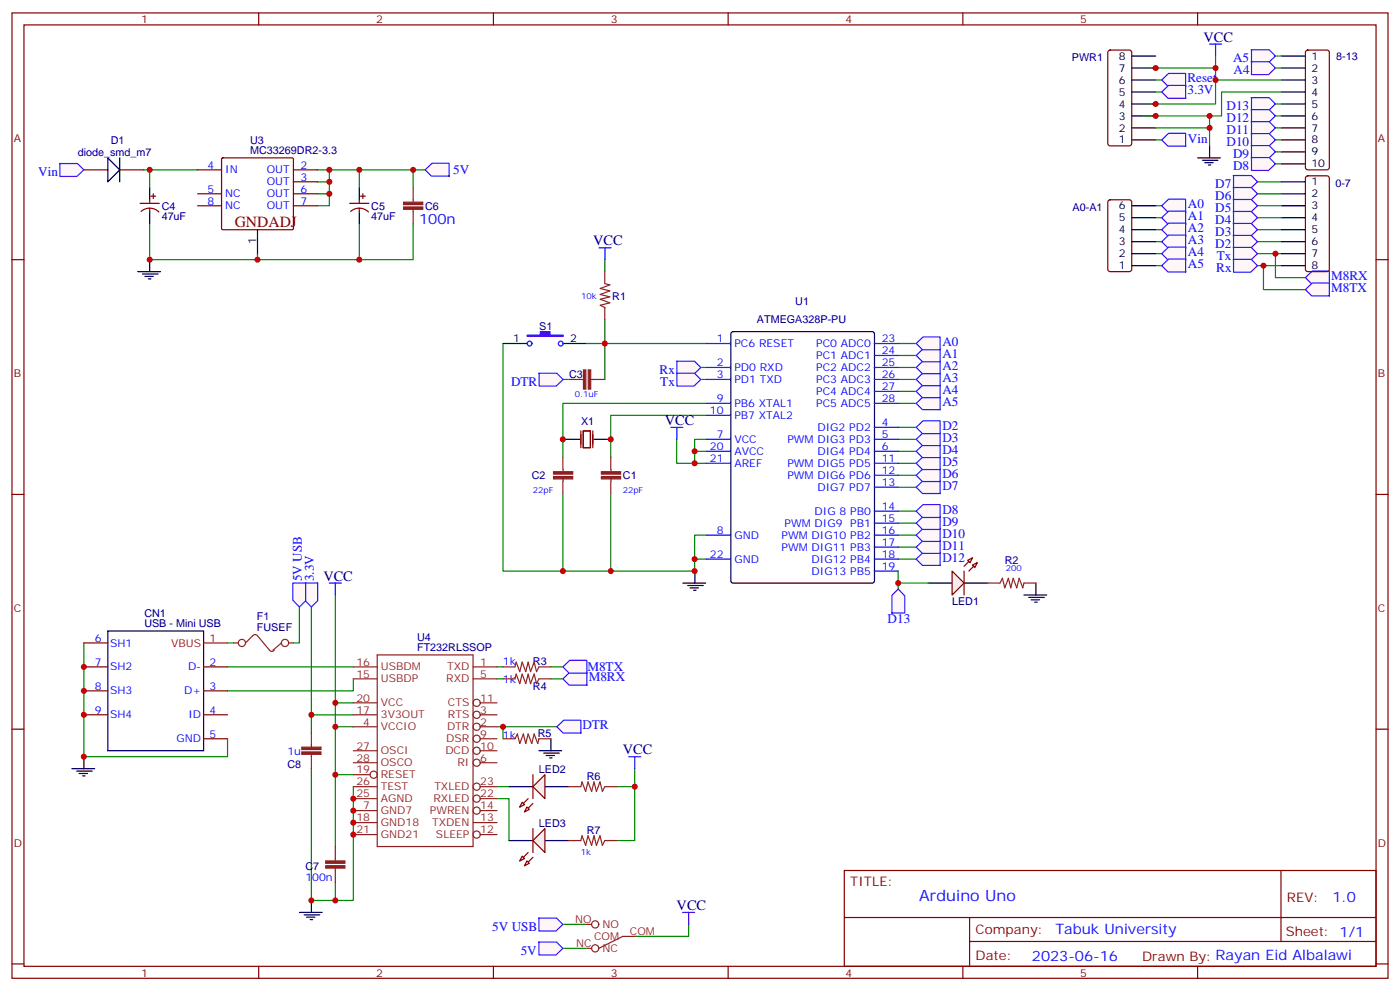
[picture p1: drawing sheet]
<svg xmlns="http://www.w3.org/2000/svg" width="412mm" height="292mm" viewBox="0 0 412 292" stroke-linecap="round" stroke-linejoin="round" font-family="sans-serif">
<g fill="none" stroke="#870000" stroke-width=".35">
<path d="M3.5 3.8h405.4v284.3h-405.4zM7.1 7.3h398.2v277.3h-398.2zM76.2 3.8v3.5M145.3 3.8v3.5M214.5 3.8v3.5M283.6 3.8v3.5M352.8 3.8v3.5M3.5 76.5h3.6M405.3 76.5h3.6M171.1 126.9v5M171.8 126.9h2.1v5h-2.1zM174.6 126.9v5"/>
<path d="M3.5 145.6h3.6M405.3 145.6h3.6M3.5 214.8h3.6M405.3 214.8h3.6M248.7 256.4h156.6v28.2h-156.6zM377.3 256.4v20.9M248.7 270.2h156.5M285.6 277.3h119.6M285.6 270.2v14.2M3.5 283.9h3.6M76.2 284.6v3.5M145.3 284.6v3.5"/>
<path d="M214.5 284.6v3.5M283.6 284.6v3.5M352.8 284.6v3.5M405.3 283.9h3.6"/>
</g>
<g fill="none" stroke="#008700" stroke-width=".35">
<path d="M178.2 94.1v7.1M148.2 101.2v67h56.4v-3.5M208.1 118.8h-42.3v15.9M264.6 101.2h5.3M264.6 104.7h5.3M264.6 108.2h5.3M264.6 111.8h5.3M264.6 115.3h5.3M264.6 118.8h5.3M204.6 132.9h3.5M208.1 129.4h-3.5v7.1M208.1 122.3h-28.2v12.4"/>
<path d="M264.6 132.9h5.3M264.6 125.9h5.3M264.6 129.4h5.3M264.6 136.5h5.3M264.6 140h5.3M264.6 143.5h5.3M264.6 150.6h5.3M264.6 154.1h5.3M264.6 157.6h5.3M264.6 161.1h5.3M264.6 164.7h5.3M273.4 171.7h-8.8v1.8"/>
</g>
<path d="M165.8 129.4h4.9M175 129.4h4.9" fill="none" stroke="#000" stroke-width=".35"/>
<g fill="#fff7f7" stroke="#420aff" stroke-width=".35">
<path d="M262.7 175.3l1.9-1.8 1.9 2v5.1h-3.8z"/>
<path d="M269.9 164.7l2-2h5l.1 3.8h-5.3z"/>
<path d="M269.9 161.1l2-1.9h5l.1 3.8h-5.3z"/>
<path d="M269.9 157.6l2-1.9h5l.1 3.8h-5.3z"/>
<path d="M269.9 154.1l2-1.9h5l.1 3.7h-5.3z"/>
<path d="M269.9 150.6l2-2h5l.1 3.8h-5.3z"/>
<path d="M269.9 143.5l2-1.9h5l.1 3.8h-5.3z"/>
<path d="M269.9 140l2-2h5l.1 3.8h-5.3z"/>
<path d="M269.9 136.5l2-2h5l.1 3.8h-5.3z"/>
<path d="M269.9 132.9l2-1.9h5l.1 3.8h-5.3z"/>
<path d="M269.9 129.4l2-1.9h5l.1 3.8h-5.3z"/>
<path d="M269.9 125.9l2-2h5l.1 3.8h-5.3z"/>
<path d="M269.9 118.8l2-1.9h5l.1 3.8h-5.3z"/>
<path d="M269.9 115.3l2-2h5l.1 3.8h-5.3z"/>
<path d="M269.9 111.8l2-2h5l.1 3.8h-5.3z"/>
<path d="M269.9 108.2l2-1.9h5l.1 3.8h-5.3z"/>
<path d="M269.9 104.7l2-1.9h5l.1 3.8h-5.3z"/>
<path d="M269.9 101.2l2-2h5l.1 3.8h-5.3z"/>
</g>
<path d="M273.4 171.7h7.1M284 171.7h7" fill="none" stroke="#000" stroke-width=".35"/>
<path d="M280.5 168.2l3.5 3.5-3.5 3.6z" fill="#f0f0f0" stroke="#870000" stroke-width=".35"/>
<path d="M286.5 164.3l-2.5 2.5M287.9 165.7l-2.5 2.5" fill="none" stroke="#870000" stroke-width=".35"/>
<g fill="#f0f0f0" stroke="#870000" stroke-width=".35">
<path d="M286.5 166.4l1.4-.7-.7 1.4z"/>
<path d="M285 165l1.5-.7-.7 1.4z"/>
</g>
<path d="M284 168.2v7.1" fill="none" stroke="#870000" stroke-width=".35"/>
<path d="M206.4 108.2h1.7M165.8 145.3v22.9M179.9 145.3v22.9" fill="none" stroke="#008700" stroke-width=".35"/>
<path d="M199.3 106.4h5.3l1.8 1.9-2 1.9h-5z" fill="#fff7f7" stroke="#420aff" stroke-width=".35"/>
<path d="M178.2 101.2v10.6M206.4 111.8h1.7" fill="none" stroke="#008700" stroke-width=".35"/>
<path d="M199.3 109.9h5.3l1.8 1.9-2 1.9h-5z" fill="#fff7f7" stroke="#420aff" stroke-width=".35"/>
<path d="M165.8 111.8h1.8" fill="none" stroke="#008700" stroke-width=".35"/>
<path d="M167.6 111.8h4.3M178.2 111.8h-4.2" fill="none" stroke="#8c2424" stroke-width=".35"/>
<g fill="#8c2424" stroke="#8c2424" stroke-width=".35">
<path d="M173.3 109h.7v5.6h-.7z"/>
<path d="M171.9 109h.7v5.6h-.7z"/>
</g>
<path d="M158.7 109.9h5.3l1.9 1.9-2.1 1.9h-5z" fill="#fff7f7" stroke="#420aff" stroke-width=".35"/>
<path d="M148.2 101.2h7M165.8 101.2h7.1M201.2 171.8h6.7M202.6 172.5h4.6M203.3 173.2h2.4M204.3 173.9h.7M204.7 168.2v3.6M301.6 175.3h6.7M303 176h4.6M303.7 176.7h2.5M304.8 177.4h.7M305.2 171.7v3.6" fill="none" stroke="#000" stroke-width=".35"/>
<path d="M178.2 80v3.5M178.2 90.6v3.5M178.2 83.6l1.4 .3-2.8 1.1 2.8 .7-2.8 1 2.8 .7-2.8 .7 2.8 1.1-2.8 .7 1.4 .7M165.8 134.7v3.5M165.9 138.2v.7M179.9 134.7v3.5M180 138.2v.7M165.8 141.7v3.6M165.9 141.1v.7M179.9 141.7v3.6M180 141.1v.7M291 171.7h3.6l.7-1.4 .7 2.8 1-2.8 .7 2.8 .7-2.8 1.1 2.8 .7-2.8 1.1 2.8 .3-1.4h3.6" fill="none" stroke="#8c2424" stroke-width=".35"/>
<path d="M178.2 76.5v3.5M172.9 101.2h35.2M199.3 129.4v7.1h8.8M208.1 157.6h-3.5v7.1h3.5" fill="none" stroke="#008700" stroke-width=".35"/>
<g fill="none" stroke="#00f" stroke-width=".35">
<path d="M176.5 73h3.5M178.2 73v3.5M197.6 125.9h3.6M199.4 125.9v3.5"/>
<circle cx="156" cy="101.2" r=".71"/>
<circle cx="165.2" cy="101.2" r=".71"/>
</g>
<path d="M155.3 98.7h3.9v-1h2.8v1h3.9v.4h-10.6z" fill="#00f" stroke="#00f" stroke-width=".35"/>
<g fill="#8c2424" stroke="#8c2424" stroke-width=".35">
<path d="M163.1 138.9h5.6v.8h-5.6z"/>
<path d="M163.1 140.4h5.6v.7h-5.6z"/>
<path d="M177.2 140.4h5.6v.7h-5.6z"/>
<path d="M177.2 138.9h5.6v.8h-5.6z"/>
</g>
<path d="M215.5 97.9l.5-.2h40.9l.6 .4 .1 72.9-.5 .7-41.1 .1-.7-.5v-72.9z" fill="#fff" stroke="#000" stroke-width=".35"/>
<g fill="none" stroke="#00f" stroke-width=".35">
<path d="M208.1 101.2h7.1M208.1 108.2h7.1M208.1 111.8h7.1M208.1 118.8h7.1M257.5 101.2h7.1M257.5 108.2h7.1M257.5 111.8h7.1M257.5 118.8h7.1M257.5 104.7h7.1M257.5 115.3h7.1M208.1 129.4h7.1M208.1 132.9h7.1"/>
<path d="M208.1 122.3h7.1M208.1 136.5h7.1M257.5 125.9h7.1M257.5 129.4h7.1M257.5 132.9h7.1M257.5 136.5h7.1M257.5 140h7.1M208.1 157.6h7.1M257.5 157.6h7.1M257.5 143.5h7.1M257.5 150.6h7.1M257.5 154.1h7.1"/>
<path d="M208.1 164.7h7.1M257.5 161.1h7.1M257.5 164.7h7.1M257.5 168.2h7.1"/>
</g>
<path d="M375.7 16.5h1.8M375.7 20h1.8" fill="none" stroke="#008700" stroke-width=".35"/>
<g fill="#fff7f7" stroke="#420aff" stroke-width=".35">
<path d="M368.6 14.7h5.3l1.8 1.8-2 2h-5z"/>
<path d="M368.6 18.2h5.3l1.8 1.8-2 2h-5z"/>
</g>
<path d="M358.1 23.6h19.4M375.7 37.7h1.8M375.7 34.1h1.8M375.7 30.6h1.8M377.5 27.1h-17.7v7h-3.5M375.7 48.3h1.8M375.7 44.7h1.8M375.7 41.2h1.8" fill="none" stroke="#008700" stroke-width=".35"/>
<g fill="#fff7f7" stroke="#420aff" stroke-width=".35">
<path d="M368.6 28.8h5.3l1.8 1.8-2 2h-5z"/>
<path d="M368.6 32.3h5.3l1.8 1.8-2 2h-5z"/>
<path d="M368.6 35.8h5.3l1.8 1.9-2 1.9h-5z"/>
<path d="M368.6 39.4h5.3l1.8 1.8-2 1.9h-5z"/>
<path d="M368.6 42.9h5.3l1.8 1.8-2 2h-5z"/>
<path d="M368.6 46.4h5.3l1.8 1.9-2 1.9h-5z"/>
</g>
<path d="M358.1 16.5v14.1h-19.4M338.7 20h19.4M370.4 57.1h7.1M370.4 53.6h7.1M370.4 71.2h7.1M370.4 67.7h7.1M370.4 64.1h7.1M370.4 60.6h7.1" fill="none" stroke="#008700" stroke-width=".35"/>
<g fill="#fff7f7" stroke="#420aff" stroke-width=".35">
<path d="M363.3 51.7h5.3l1.8 1.9-2 1.9h-5z"/>
<path d="M363.3 55.2h5.3l1.8 1.9-2 1.9h-5z"/>
<path d="M363.3 58.8h5.3l1.8 1.8-2 1.9h-5z"/>
<path d="M363.3 62.3h5.3l1.8 1.8-2 2h-5z"/>
<path d="M363.3 65.8h5.3l1.8 1.9-2 1.9h-5z"/>
<path d="M363.3 69.3h5.3l1.8 1.9-2 1.9h-5z"/>
</g>
<path d="M340.4 78.2h1.8M340.4 74.7h1.8M340.4 71.2h1.8M340.4 67.7h1.8M340.4 64.1h1.8M340.4 60.6h1.8" fill="none" stroke="#008700" stroke-width=".35"/>
<g fill="#fff7f7" stroke="#420aff" stroke-width=".35">
<path d="M342.2 60.6l2-1.9h5l.1 3.8h-5.3z"/>
<path d="M342.2 64.1l2-1.9h5l.1 3.8h-5.3z"/>
<path d="M342.2 67.7l2-2h5l.1 3.8h-5.3z"/>
<path d="M342.2 71.2l2-1.9h5l.1 3.7h-5.3z"/>
<path d="M342.2 74.7l2-1.9h5l.1 3.8h-5.3z"/>
<path d="M342.2 78.2l2-1.9h5l.1 3.8h-5.3z"/>
</g>
<path d="M340.4 23.6h1.8" fill="none" stroke="#008700" stroke-width=".35"/>
<path d="M342.2 23.6l2-2h5l.1 3.8h-5.3z" fill="#fff7f7" stroke="#420aff" stroke-width=".35"/>
<path d="M336.9 34.1h19.4v3.6M340.4 37.7h15.9v5.3M340.4 27.1h1.8" fill="none" stroke="#008700" stroke-width=".35"/>
<path d="M352.8 46.5h6.7M354.2 47.2h4.6M354.9 47.9h2.5M356 48.6h.7M356.3 43v3.5" fill="none" stroke="#000" stroke-width=".35"/>
<path d="M342.2 27.1l2-1.9h5l.1 3.7h-5.3z" fill="#fff7f7" stroke="#420aff" stroke-width=".35"/>
<path d="M356.3 13h3.5M358.1 13v3.5" fill="none" stroke="#00f" stroke-width=".35"/>
<path d="M372.2 78.2v7.1h12.3M375.7 74.7v7.1h8.8" fill="none" stroke="#008700" stroke-width=".35"/>
<g fill="#fff7f7" stroke="#420aff" stroke-width=".35">
<path d="M384.5 81.8l2.1-2h5l.1 3.8h-5.3z"/>
<path d="M384.5 85.3l2.1-1.9h5l.1 3.8h-5.3z"/>
</g>
<path d="M370.4 74.7h7.1M370.4 78.2h7.1" fill="none" stroke="#008700" stroke-width=".35"/>
<g fill="#fff7f7" stroke="#420aff" stroke-width=".35">
<path d="M363.3 72.9h5.3l1.8 1.8-2 2h-5z"/>
<path d="M363.3 76.4h5.3l1.8 1.8-2 2h-5z"/>
</g>
<path d="M340.4 41.2h1.8" fill="none" stroke="#008700" stroke-width=".35"/>
<path d="M342.2 41.2l2-1.9h5l.1 3.8h-5.3z" fill="#fff7f7" stroke="#420aff" stroke-width=".35"/>
<path d="M326.6 15l.4-.3h5.7l.6 .5 .1 27.1-.3 .5-.4 .2h-5.7l-.5-.3-.2-.4v-26.8zM384.8 15l.4-.3h5.7l.5 .3 .2 .5v33.8l-.3 .5-.4 .2h-5.7l-.5-.2-.2-.5v-33.8zM326.6 59l.4-.2h5.7l.6 .5 .1 20-.5 .7h-5.9l-.6-.5-.1-20zM384.8 52l.4-.2h5.7l.6 .4 .1 27.1-.3 .5-.4 .2h-5.7l-.5-.2-.2-.5v-26.8z" fill="none" stroke="#870000" stroke-width=".35"/>
<g fill="none" stroke="#000" stroke-width=".35">
<path d="M333.4 16.5h7M377.5 16.5h7M333.4 20h7M333.4 23.6h7M333.4 27.1h7M333.4 30.6h7M333.4 34.1h7M333.4 37.7h7M377.5 20h7M377.5 23.6h7M377.5 27.1h7M377.5 30.6h7"/>
<path d="M377.5 34.1h7M377.5 37.7h7M333.4 41.2h7M377.5 53.6h7M377.5 57.1h7M377.5 41.2h7M377.5 44.7h7M377.5 48.3h7M333.4 60.6h7M333.4 64.1h7M333.4 67.7h7M333.4 71.2h7"/>
<path d="M333.4 74.7h7M333.4 78.2h7M377.5 60.6h7M377.5 64.1h7M377.5 67.7h7M377.5 71.2h7M377.5 74.7h7M377.5 78.2h7M149.9 247.6h7.1M160.5 247.6h7.1"/>
</g>
<g fill="none" stroke="#008700" stroke-width=".35">
<path d="M98.8 175.3v31.7h5.3M104.1 200v3.5h-37.1M91.7 210.5v5.3M98.8 214.1h5.3M98.8 207v42.3M146.4 214.1h17.6M148.2 214.1v3.5M91.7 226.4v38.8h12.4v-33.5M98.8 228.2h5.3M146.4 235.2h3.5v12.4M146.4 231.7h3.5M187 231.7v15.9h-5.3"/>
<path d="M98.8 259.9v5.3"/>
</g>
<g fill="none" stroke="#8c2424" stroke-width=".35">
<path d="M104.1 196.4h7M104.1 200h7M111.1 192.9h28.2v56.4h-28.2zM139.3 196.4h7.1M139.3 200h7.1M104.1 210.5h7M104.1 214.1h7M104.1 207h7M141.5 217.6h4.9M141.5 210.5h4.9M141.5 214.1h4.9M141.5 207h4.9"/>
<path d="M104.1 228.2h4.9M104.1 221.1h7M104.1 224.6h7M104.1 238.8h7M104.1 235.2h7M104.1 231.7h7M141.5 221.1h4.9M141.5 224.6h4.9M141.5 238.8h4.9M141.5 235.2h4.9M141.5 231.7h4.9M104.1 242.3h7"/>
<path d="M104.1 245.8h7M139.3 242.3h7.1M141.5 245.8h4.9"/>
<circle cx="140.4" cy="214.1" r="1.06"/>
<circle cx="140.4" cy="210.5" r="1.06"/>
<circle cx="140.4" cy="207" r="1.06"/>
<circle cx="140.4" cy="217.6" r="1.06"/>
<circle cx="110.1" cy="228.2" r="1.06"/>
<circle cx="140.4" cy="221.1" r="1.06"/>
<circle cx="140.4" cy="238.8" r="1.06"/>
<circle cx="140.4" cy="235.2" r="1.06"/>
<circle cx="140.4" cy="224.6" r="1.06"/>
<circle cx="140.4" cy="231.7" r="1.06"/>
<circle cx="140.4" cy="245.8" r="1.06"/>
</g>
<path d="M160.5 244.1v7l-3.5-3.5z" fill="#f0f0f0" stroke="#870000" stroke-width=".35"/>
<path d="M155.6 251.1l-2.5 2.5M157 252.5l-2.5 2.5" fill="none" stroke="#870000" stroke-width=".35"/>
<g fill="#f0f0f0" stroke="#870000" stroke-width=".35">
<path d="M153.8 252.2l.7 .7-1.4 .7z"/>
<path d="M155.2 253.6l.7 .7-1.4 .7z"/>
</g>
<path d="M157 244.1v7" fill="none" stroke="#870000" stroke-width=".35"/>
<path d="M167.6 247.6h3.5l.3-1.4 1.1 2.8 .7-2.8 1.1 2.8 .7-2.8 .7 2.8 1-2.8 .7 2.8 .8-1.4h3.5" fill="none" stroke="#8c2424" stroke-width=".35"/>
<path d="M187 226.4v5.3h-5.3" fill="none" stroke="#008700" stroke-width=".35"/>
<path d="M185.2 222.9h3.5M187 222.9v3.5" fill="none" stroke="#00f" stroke-width=".35"/>
<path d="M149.9 231.7h7.1M160.5 231.7h7.1" fill="none" stroke="#000" stroke-width=".35"/>
<path d="M157 231.7l3.5-3.5v7z" fill="#f0f0f0" stroke="#870000" stroke-width=".35"/>
<path d="M155.6 235.2l-2.5 2.5M157 236.6l-2.5 2.5" fill="none" stroke="#870000" stroke-width=".35"/>
<g fill="#f0f0f0" stroke="#870000" stroke-width=".35">
<path d="M153.8 236.3l.7 .7-1.4 .7z"/>
<path d="M155.2 237.7l.7 .7-1.4 .7z"/>
</g>
<path d="M157 228.2v7" fill="none" stroke="#870000" stroke-width=".35"/>
<path d="M148.2 217.6h3.5l.7-1.4 .7 2.8 1.1-2.8 .7 2.8 .7-2.8 1 2.8 .7-2.8 1.1 2.8 .3-1.4h3.6M167.6 231.7h3.5l.3-1.4 1.1 2.8 .7-2.8 1.1 2.8 .7-2.8 .7 2.8 1-2.8 .7 2.8 .8-1.4h3.5" fill="none" stroke="#8c2424" stroke-width=".35"/>
<path d="M162.3 217.6v3.5M158.7 221.1h6.8M160.2 221.8h4.5M160.9 222.5h2.4M161.9 223.2h.7" fill="none" stroke="#000" stroke-width=".35"/>
<path d="M164 214.1l2.1-2h5l.1 3.8h-5.3z" fill="#fff7f7" stroke="#420aff" stroke-width=".35"/>
<path d="M162.3 200h3.5M162.3 196.4h3.5" fill="none" stroke="#008700" stroke-width=".35"/>
<path d="M148.2 200h3.5l.3-1.5 1.1 2.9 .7-2.9 1.1 2.9 .7-2.9 .7 2.9 1-2.9 .7 2.9 .7-1.4h3.6M148.2 196.4h3.5l.3-1.4 1.1 2.8 .7-2.8 1.1 2.8 .7-2.8 .7 2.8 1-2.8 .7 2.8 .7-1.4h3.6" fill="none" stroke="#8c2424" stroke-width=".35"/>
<g fill="#fff7f7" stroke="#420aff" stroke-width=".35">
<path d="M165.8 200l2-2h5.1v3.8h-5.2z"/>
<path d="M165.8 196.4l2-1.9h5.1v3.8h-5.2z"/>
</g>
<path d="M91.7 178.8v31.7h12.4" fill="none" stroke="#008700" stroke-width=".35"/>
<path d="M89.8 171.7l3.8-.1v5.3l-1.9 1.9-1.9-2z" fill="#fff7f7" stroke="#420aff" stroke-width=".35"/>
<path d="M88.2 268.7h6.7M89.6 269.5h4.6M90.3 270.2h2.5M91.4 270.9h.7M91.7 265.2v3.5" fill="none" stroke="#000" stroke-width=".35"/>
<path d="M91.7 215.8v4.3M91.7 222.2v4.2M98.8 249.3v4.3M98.8 255.7v4.2" fill="none" stroke="#8c2424" stroke-width=".35"/>
<g fill="#8c2424" stroke="#8c2424" stroke-width=".35">
<path d="M88.9 221.5h5.6v.7h-5.6z"/>
<path d="M88.9 220.1h5.6v.7h-5.6z"/>
<path d="M96 255h5.6v.7h-5.6z"/>
<path d="M96 253.6h5.6v.7h-5.6z"/>
</g>
<path d="M97 171.7h3.5M98.8 171.7v3.6" fill="none" stroke="#00f" stroke-width=".35"/>
<path d="M165.8 272.3h7.1M165.8 279.3h7.1M202.8 272.3v3.5h-15.8" fill="none" stroke="#008700" stroke-width=".35"/>
<g fill="#fff7f7" stroke="#420aff" stroke-width=".35">
<path d="M158.7 277.5h5.3l1.8 1.8-2 2h-5.1z"/>
<path d="M158.7 270.4h5.3l1.8 1.9-2 1.9h-5.1z"/>
</g>
<g fill="none" stroke="#8c2424" stroke-width=".35">
<path d="M172.9 279.3h1.4M172.9 272.3h1.4M187 275.8h-3.6l-7 3.5"/>
<circle cx="175.3" cy="272.3" r="1.06"/>
<circle cx="175.3" cy="279.3" r="1.06"/>
</g>
<path d="M88.2 178.8v10.6h-1.8M24.7 189.4v33.5h42.3v-5.3" fill="none" stroke="#008700" stroke-width=".35"/>
<path d="M21.2 226.4h6.7M22.6 227.1h4.6M23.3 227.8h2.5M24.3 228.5h.7M24.7 222.9v3.5" fill="none" stroke="#000" stroke-width=".35"/>
<path d="M86.3 171.7l3.7-.1v5.3l-1.8 1.9-1.9-2z" fill="#fff7f7" stroke="#420aff" stroke-width=".35"/>
<path d="M121.7 50h3.5M67 189.4h1.8M67 196.4h37.1" fill="none" stroke="#008700" stroke-width=".35"/>
<g fill="none" stroke="#8c2424" stroke-width=".35">
<path d="M68.8 189.4h1.4M72.3 189.4l2.3-2.3 .8-.1 4.2 4.7 .8 .1 .4-.3M82.9 189.4l-2.5 2.1M85 189.4h1.4"/>
<circle cx="71.3" cy="189.4" r="1.06"/>
<circle cx="84" cy="189.4" r="1.06"/>
</g>
<path d="M201.1 268.7h3.5M202.8 268.7v3.6" fill="none" stroke="#00f" stroke-width=".35"/>
<path d="M31.7 185.8h28.3v35.3h-28.3z" fill="none" stroke="#000" stroke-width=".35"/>
<path d="M60 189.4h7" fill="none" stroke="#f00" stroke-width=".35"/>
<path d="M24.7 196.4h7M24.7 189.4h7M60 196.4h7M24.7 203.5h7M24.7 210.5h7M60 203.5h7M60 210.5h7M60 217.6h7" fill="none" stroke="#870000" stroke-width=".35"/>
<g fill="#fff7f7" stroke="#420aff" stroke-width=".35">
<path d="M125.2 50l2.1-1.9h5l.1 3.8h-5.3z"/>
<path d="M17.6 48.2h5.2l1.9 1.8-2 2h-5.1z"/>
</g>
<g fill="none" stroke="#008700" stroke-width=".35">
<path d="M42.3 50h15.9M44.1 50v5.3M93.5 53.6h3.5v3.5h-3.5M93.5 50h28.2v5.3M97 57.1v3.5h-3.5M97 50v3.6M105.8 50v5.3M44.1 65.9v10.6h77.6v-10.6M75.8 74.7v1.8M105.8 65.9v10.6M264.6 168.2v3.5M146.4 196.4h1.8"/>
<path d="M146.4 200h1.8"/>
</g>
<path d="M31.7 46.5l3.6 3.5-3.6 3.6zM35.3 46.5v7.1M44.1 55.3v3.5M105.8 55.3v3.5M44.1 62.4v3.5M44.1 76.5v3.5M75.8 67.7v7M105.8 62.4v3.5M40.6 80h6.7M42 80.7h4.6M42.7 81.4h2.5M43.7 82.1h.7" fill="none" stroke="#000" stroke-width=".35"/>
<path d="M121.7 55.3v4.2M121.7 61.7v4.2" fill="none" stroke="#8c2424" stroke-width=".35"/>
<g fill="#8c2424" stroke="#8c2424" stroke-width=".35">
<path d="M118.9 61h5.6v.7h-5.6z"/>
<path d="M118.9 59.5h5.6v.8h-5.6z"/>
</g>
<g fill="none" stroke="#870000" stroke-width=".35">
<path d="M24.7 50h7M35.3 50h7M41.3 59.9h5.6M44.1 58.8v1.1M44.4 57.8h1.5M45.2 57.1v1.4M58.2 50h7.1M58.2 57.1h7.1M65.3 46.7l.3-.2h20.7l.1 .3v20.7l-.3 .2-20.7-.1-.1-.3zM86.4 50h7.1M86.4 53.6h7.1M86.4 57.1h7.1"/>
<path d="M103 59.9h5.7M105.8 58.8v1.1M106.2 57.8h1.4M106.9 57.1v1.4M41.6 62.3a3.8 3.8 0 0 1 5.2 .1M44.1 61.3v1.1M58.2 60.6h7.1M86.4 60.6h7.1M103.3 62.3a3.8 3.8 0 0 1 5.2 .1M105.8 61.3v1.1"/>
</g>
<g fill="#c00">
<circle cx="178.2" cy="101.2" r=".88"/>
<circle cx="165.8" cy="129.4" r=".88"/>
<circle cx="179.9" cy="129.4" r=".88"/>
<circle cx="204.6" cy="136.5" r=".88"/>
<circle cx="204.6" cy="132.9" r=".88"/>
<circle cx="356.3" cy="34.1" r=".88"/>
<circle cx="340.4" cy="30.6" r=".88"/>
<circle cx="340.4" cy="34.1" r=".88"/>
<circle cx="372.2" cy="78.2" r=".88"/>
<circle cx="375.7" cy="74.7" r=".88"/>
<circle cx="340.4" cy="20" r=".88"/>
<circle cx="356.3" cy="37.7" r=".88"/>
<circle cx="358.1" cy="20" r=".88"/>
<circle cx="358.1" cy="23.6" r=".88"/>
<circle cx="98.8" cy="228.2" r=".88"/>
<circle cx="187" cy="231.7" r=".88"/>
<circle cx="98.8" cy="214.1" r=".88"/>
<circle cx="97" cy="57.1" r=".88"/>
<circle cx="44.1" cy="50" r=".88"/>
<circle cx="105.8" cy="50" r=".88"/>
<circle cx="97" cy="53.6" r=".88"/>
<circle cx="97" cy="50" r=".88"/>
<circle cx="121.7" cy="50" r=".88"/>
<circle cx="98.8" cy="207" r=".88"/>
<circle cx="91.7" cy="210.5" r=".88"/>
<circle cx="204.6" cy="164.7" r=".88"/>
<circle cx="179.9" cy="168.2" r=".88"/>
<circle cx="165.8" cy="168.2" r=".88"/>
<circle cx="204.6" cy="168.2" r=".88"/>
<circle cx="104.1" cy="235.2" r=".88"/>
<circle cx="104.1" cy="238.8" r=".88"/>
<circle cx="104.1" cy="242.3" r=".88"/>
<circle cx="98.8" cy="265.2" r=".88"/>
<circle cx="104.1" cy="245.8" r=".88"/>
<circle cx="91.7" cy="265.2" r=".88"/>
<circle cx="24.7" cy="210.5" r=".88"/>
<circle cx="24.7" cy="203.5" r=".88"/>
<circle cx="24.7" cy="196.4" r=".88"/>
<circle cx="24.7" cy="222.9" r=".88"/>
<circle cx="148.2" cy="214.1" r=".88"/>
<circle cx="44.1" cy="76.5" r=".88"/>
<circle cx="105.8" cy="76.5" r=".88"/>
<circle cx="75.8" cy="76.5" r=".88"/>
<circle cx="264.6" cy="171.7" r=".88"/>
</g>
<text font-size="4.6" fill="#800" x="69.1" y="67">GNDADJ</text>
<text font-size="4.6" fill="#00f" x="270.8" y="265.4">Arduino Uno</text>
<g font-size="4.2" fill="#000080">
<text x="354.5" y="12.3">VCC</text>
<text x="174.7" y="72.3">VCC</text>
<text x="195.9" y="125.2">VCC</text>
<text x="95.2" y="171">VCC</text>
<text x="183.4" y="222.2">VCC</text>
<text x="199.3" y="268">VCC</text>
</g>
<g font-size="4.2" fill="#00f">
<text x="123.5" y="65.9">100n</text>
<text x="392.5" y="265.7">1.0</text>
<text x="310.9" y="275.2">Tabuk University</text>
<text x="304" y="283">2023-06-16</text>
</g>
<g font-size="3.9" fill="#00f">
<text x="363.2" y="18.2">A5</text>
<text x="363.4" y="21.8">A4</text>
<text x="349.8" y="24.3">Reset</text>
<text x="349.8" y="27.8">3.3V</text>
<text x="361.3" y="32.4">D13</text>
<text x="361.3" y="35.9">D12</text>
<text x="361.3" y="39.4">D11</text>
<text x="349.9" y="42">Vin</text>
<text x="361.3" y="42.9">D10</text>
<text x="363.2" y="46.5">D9</text>
<text x="11.3" y="51.8">Vin</text>
<text x="133.5" y="51.3">5V</text>
<text x="363.2" y="50">D8</text>
<text x="357.9" y="55.3">D7</text>
<text x="357.9" y="58.8">D6</text>
<text x="349.9" y="61.4">A0</text>
<text x="349.9" y="64.9">A1</text>
<text x="357.9" y="62.3">D5</text>
<text x="357.9" y="65.9">D4</text>
<text x="349.9" y="68.5">A2</text>
<text x="349.9" y="72">A3</text>
<text x="357.9" y="69.4">D3</text>
<text x="349.9" y="75.5">A4</text>
<text x="357.9" y="72.9">D2</text>
<text x="358.5" y="76.6">Tx</text>
<text x="349.9" y="79">A5</text>
<text x="358.3" y="80.1">Rx</text>
<text x="392.1" y="82.5">M8RX</text>
<text x="392.1" y="86">M8TX</text>
<text x="277.6" y="102">A0</text>
<text x="277.6" y="105.5">A1</text>
<text x="150.5" y="113.6">DTR</text>
<text x="194.3" y="110.1">Rx</text>
<text x="194.5" y="113.7">Tx</text>
<text x="277.6" y="112.6">A3</text>
<text x="277.6" y="109">A2</text>
<text x="277.6" y="119.6">A5</text>
<text x="277.6" y="116.1">A4</text>
<text x="277.6" y="130.2">D3</text>
<text x="277.6" y="126.7">D2</text>
<text x="277.6" y="137.3">D5</text>
<text x="277.6" y="133.7">D4</text>
<text x="277.6" y="140.8">D6</text>
<text x="277.6" y="144.3">D7</text>
<text x="277.6" y="154.9">D9</text>
<text x="277.6" y="151.4">D8</text>
<text x="277.6" y="161.9">D11</text>
<text x="277.6" y="158.4">D10</text>
<text x="277.6" y="165.5">D12</text>
<text x="88.9" y="171.2" transform="rotate(-90 88.9 171.2)">5V USB</text>
<text x="92.5" y="171.2" transform="rotate(-90 92.5 171.2)">3.3V</text>
<text x="261.5" y="183.6">D13</text>
<text x="173" y="197.7">M8TX</text>
<text x="173.4" y="200.7">M8RX</text>
<text x="171.6" y="214.8">DTR</text>
<text x="145" y="274.1">5V USB</text>
<text x="153.4" y="281.2">5V</text>
</g>
<g font-size="3.9" fill="#800">
<text x="250.5" y="261">TITLE:</text>
<text x="379.1" y="265.7">REV:</text>
<text x="287.4" y="275.2">Company:</text>
<text x="378.7" y="275.8">Sheet: 1/1</text>
<text x="287.4" y="282.9">Date:</text>
<text x="336.4" y="282.9">Drawn By: Rayan Eid Albalawi</text>
</g>
<g font-size="3.2" fill="#800">
<text x="41.6" y="6.8">1</text>
<text x="110.8" y="6.8">2</text>
<text x="179.9" y="6.8">3</text>
<text x="249.1" y="6.8">4</text>
<text x="318.2" y="6.8">5</text>
<text x="4.1" y="41.9">A</text>
<text x="405.9" y="41.9">A</text>
<text x="4.1" y="111.1">B</text>
<text x="405.9" y="111.1">B</text>
<text x="4.1" y="180.2">C</text>
<text x="405.9" y="180.2">C</text>
<text x="4.1" y="249.3">D</text>
<text x="405.9" y="249.3">D</text>
<text x="41.6" y="287.6">1</text>
<text x="110.8" y="287.6">2</text>
<text x="179.9" y="287.6">3</text>
<text x="249.1" y="287.6">4</text>
<text x="318.2" y="287.6">5</text>
</g>
<g font-size="3.2">
<text x="329.6" y="17.6">8</text>
<text x="386.3" y="17.6">1</text>
<text x="329.6" y="21.1">7</text>
<text x="386.3" y="21.1">2</text>
<text x="329.6" y="28.2">5</text>
<text x="329.6" y="24.6">6</text>
<text x="386.3" y="24.6">3</text>
<text x="386.3" y="28.2">4</text>
<text x="329.6" y="35.2">3</text>
<text x="329.6" y="31.7">4</text>
<text x="386.3" y="31.7">5</text>
<text x="386.3" y="35.2">6</text>
<text x="329.6" y="38.7">2</text>
<text x="386.3" y="38.7">7</text>
<text x="329.6" y="42.3">1</text>
<text x="386.3" y="42.3">8</text>
<text x="386.3" y="45.8">9</text>
<text x="386.3" y="49.3">10</text>
<text x="386.3" y="54.6">1</text>
<text x="386.3" y="58.1">2</text>
<text x="329.6" y="65.2">5</text>
<text x="329.6" y="61.7">6</text>
<text x="386.3" y="61.7">3</text>
<text x="386.3" y="65.2">4</text>
<text x="75.5" y="71.8" transform="rotate(-90 75.5 71.8)">1</text>
<text x="329.6" y="68.7">4</text>
<text x="386.3" y="68.7">5</text>
<text x="329.6" y="75.8">2</text>
<text x="329.6" y="72.2">3</text>
<text x="386.3" y="72.2">6</text>
<text x="386.3" y="75.8">7</text>
<text x="329.6" y="79.3">1</text>
<text x="386.3" y="79.3">8</text>
<text x="151.2" y="100.8">1</text>
<text x="168" y="100.8">2</text>
</g>
<g font-size="3.2" fill="#000080">
<text x="393.6" y="17.6">8-13</text>
<text x="315.7" y="18.1">PWR1</text>
<text x="22.9" y="45.9">diode_smd_m7</text>
<text x="32.6" y="42.3">D1</text>
<text x="73.7" y="45.4">MC33269DR2-3.3</text>
<text x="73.7" y="42.3">U3</text>
<text x="393.4" y="55.1">0-7</text>
<text x="47.6" y="64.9">47uF</text>
<text x="47.6" y="61.8">C4</text>
<text x="109.4" y="64.9">47uF</text>
<text x="109.4" y="61.8">C5</text>
<text x="125.2" y="61.8">C6</text>
<text x="316" y="62.2">A0-A1</text>
<text x="180.3" y="88.3">R1</text>
<text x="234.3" y="90">U1</text>
<text x="223" y="95.3">ATMEGA328P-PU</text>
<text x="158.8" y="97.2">S1</text>
<text x="167.6" y="111.3">C3</text>
<text x="171.2" y="125.3">X1</text>
<text x="156.6" y="141.1">C2</text>
<text x="183.5" y="141.2">C1</text>
<text x="296" y="166">R2</text>
<text x="280.5" y="178.3">LED1</text>
<text x="42.5" y="184.8">USB - Mini USB</text>
<text x="42.5" y="181.7">CN1</text>
<text x="75.7" y="185.8">FUSEF</text>
<text x="75.7" y="182.7">F1</text>
<text x="122.9" y="191.8">FT232RLSSOP</text>
<text x="122.9" y="188.8">U4</text>
<text x="157" y="195.9">R3</text>
<text x="157" y="203.3">R4</text>
<text x="158.4" y="217">R5</text>
<text x="84.7" y="226.3">C8</text>
<text x="158.7" y="227.6">LED2</text>
<text x="172.9" y="229.8">R6</text>
<text x="158.7" y="243.5">LED3</text>
<text x="172.9" y="245.6">R7</text>
<text x="90" y="256.3">C7</text>
</g>
<g font-size="3.2" fill="#00f">
<text x="61.1" y="49.7">4</text>
<text x="66.3" y="51.1">IN</text>
<text x="78.6" y="51.1">OUT</text>
<text x="88.5" y="53.2">3</text>
<text x="88.5" y="49.7">2</text>
<text x="61.1" y="56.7">5</text>
<text x="66.3" y="58.1">NC</text>
<text x="78.6" y="54.6">OUT</text>
<text x="78.6" y="58.1">OUT</text>
<text x="88.5" y="56.7">6</text>
<text x="61.1" y="60.3">8</text>
<text x="66.3" y="61.7">NC</text>
<text x="78.6" y="61.7">OUT</text>
<text x="88.5" y="60.3">7</text>
<text x="211.1" y="100.8">1</text>
<text x="259.7" y="100.8">23</text>
<text x="211.1" y="107.9">2</text>
<text x="216.3" y="102.3">PC6 RESET</text>
<text x="240.4" y="102.3">PC0 ADC0</text>
<text x="240.4" y="105.8">PC1 ADC1</text>
<text x="259.7" y="104.4">24</text>
<text x="259.7" y="107.9">25</text>
<text x="211.1" y="111.4">3</text>
<text x="216.3" y="109.3">PD0 RXD</text>
<text x="216.3" y="112.8">PD1 TXD</text>
<text x="240.4" y="109.3">PC2 ADC2</text>
<text x="240.4" y="112.8">PC3 ADC3</text>
<text x="259.7" y="111.4">26</text>
<text x="211.1" y="118.5">9</text>
<text x="216.3" y="119.9">PB6 XTAL1</text>
<text x="240.4" y="116.4">PC4 ADC4</text>
<text x="240.4" y="119.9">PC5 ADC5</text>
<text x="259.7" y="115">27</text>
<text x="259.7" y="118.5">28</text>
<text x="209.1" y="122">10</text>
<text x="216.3" y="123.4">PB7 XTAL2</text>
<text x="259.7" y="125.5">4</text>
<text x="211.1" y="129.1">7</text>
<text x="216.3" y="130.5">VCC</text>
<text x="232" y="130.5">PWM DIG3 PD3</text>
<text x="240.8" y="127">DIG2 PD2</text>
<text x="259.7" y="129.1">5</text>
<text x="209.1" y="132.6">20</text>
<text x="209.1" y="136.1">21</text>
<text x="216.3" y="134">AVCC</text>
<text x="216.3" y="137.5">AREF</text>
<text x="232" y="137.5">PWM DIG5 PD5</text>
<text x="240.8" y="134">DIG4 PD4</text>
<text x="259.7" y="132.6">6</text>
<text x="259.7" y="136.1">11</text>
<text x="232" y="141.1">PWM DIG6 PD6</text>
<text x="259.7" y="139.7">12</text>
<text x="259.7" y="143.2">13</text>
<text x="240.8" y="144.6">DIG7 PD7</text>
<text x="231.1" y="155.2">PWM DIG9</text>
<text x="240" y="151.6">DIG 8 PB0</text>
<text x="250.4" y="155.2">PB1</text>
<text x="259.7" y="150.2">14</text>
<text x="259.7" y="153.8">15</text>
<text x="211.1" y="157.3">8</text>
<text x="216.3" y="158.7">GND</text>
<text x="230.2" y="158.7">PWM DIG10 PB2</text>
<text x="259.7" y="157.3">16</text>
<text x="259.7" y="160.8">17</text>
<text x="209.1" y="164.3">22</text>
<text x="216.3" y="165.8">GND</text>
<text x="230.2" y="162.2">PWM DIG11 PB3</text>
<text x="239" y="165.8">DIG12 PB4</text>
<text x="259.7" y="164.3">18</text>
<text x="259.7" y="167.9">19</text>
<text x="239" y="169.3">DIG13 PB5</text>
<text x="28" y="189">6</text>
<text x="32.5" y="190.4">SH1</text>
<text x="28" y="196.1">7</text>
<text x="32.5" y="197.5">SH2</text>
<text x="55.4" y="197.5">D-</text>
<text x="61.7" y="196.1">2</text>
<text x="148.2" y="196">1k</text>
<text x="28" y="203.1">8</text>
<text x="61.7" y="203.1">3</text>
<text x="148.2" y="201.3">1k</text>
<text x="32.5" y="204.5">SH3</text>
<text x="54.2" y="204.5">D+</text>
<text x="28" y="210.2">9</text>
<text x="32.5" y="211.6">SH4</text>
<text x="55.5" y="211.6">ID</text>
<text x="61.7" y="210.2">4</text>
<text x="52" y="218.7">GND</text>
<text x="61.7" y="217.2">5</text>
<text x="148.2" y="217.6">1k</text>
<text x="84.7" y="222.4">1u</text>
<text x="90" y="259.4">100n</text>
</g>
<g font-size="3.2" fill="#f00">
<text x="50.4" y="190.4">VBUS</text>
<text x="61.7" y="189">1</text>
</g>
<g font-size="3.2" fill="#8d2323">
<text x="105" y="196.1">16</text>
<text x="112.2" y="197.5">USBDM</text>
<text x="131.7" y="197.5">TXD</text>
<text x="141.5" y="196.1">1</text>
<text x="105" y="199.6">15</text>
<text x="112.2" y="201">USBDP</text>
<text x="131.5" y="201">RXD</text>
<text x="141.5" y="199.6">5</text>
<text x="105" y="206.7">20</text>
<text x="112.2" y="208.1">VCC</text>
<text x="131.9" y="208.1">CTS</text>
<text x="141.5" y="206.7">11</text>
<text x="105" y="210.2">17</text>
<text x="107" y="213.7">4</text>
<text x="112.2" y="211.6">3V3OUT</text>
<text x="112.2" y="215.1">VCCIO</text>
<text x="131.7" y="215.1">DTR</text>
<text x="132" y="211.6">RTS</text>
<text x="141.5" y="210.2">3</text>
<text x="141.5" y="213.7">2</text>
<text x="105" y="220.8">27</text>
<text x="131.5" y="218.7">DSR</text>
<text x="141.5" y="217.2">9</text>
<text x="141.5" y="220.8">10</text>
<text x="105" y="227.8">19</text>
<text x="105" y="224.3">28</text>
<text x="112.2" y="222.2">OSCI</text>
<text x="112.2" y="225.7">OSCO</text>
<text x="131.2" y="222.2">DCD</text>
<text x="134.7" y="225.7">RI</text>
<text x="141.5" y="224.3">6</text>
<text x="105" y="231.4">26</text>
<text x="112.2" y="229.2">RESET</text>
<text x="112.2" y="232.8">TEST</text>
<text x="127.9" y="232.8">TXLED</text>
<text x="141.5" y="231.4">23</text>
<text x="105" y="234.9">25</text>
<text x="107" y="238.4">7</text>
<text x="112.2" y="239.8">GND7</text>
<text x="112.2" y="236.3">AGND</text>
<text x="126.7" y="239.8">PWREN</text>
<text x="127.7" y="236.3">RXLED</text>
<text x="141.5" y="234.9">22</text>
<text x="141.5" y="238.4">14</text>
<text x="105" y="241.9">18</text>
<text x="105" y="245.5">21</text>
<text x="112.2" y="243.3">GND18</text>
<text x="127.3" y="243.3">TXDEN</text>
<text x="141.5" y="241.9">13</text>
<text x="141.5" y="245.5">12</text>
<text x="112.2" y="246.9">GND21</text>
<text x="128.4" y="246.9">SLEEP</text>
<text x="169.4" y="271.9">NO</text>
<text x="177.4" y="273.3">NO</text>
<text x="185.6" y="275.4">COM</text>
<text x="169.7" y="279">NC</text>
<text x="175" y="276.9">COM</text>
<text x="177.4" y="280.4">NC</text>
</g>
<g font-size="2.5" fill="#00f">
<text x="171.2" y="87.9">10k</text>
<text x="169.3" y="117.1">0.1uF</text>
<text x="157" y="145.3">22pF</text>
<text x="183.4" y="145.3">22pF</text>
<text x="296.3" y="168.2">200</text>
<text x="171.1" y="252">1k</text>
</g>
</svg>
